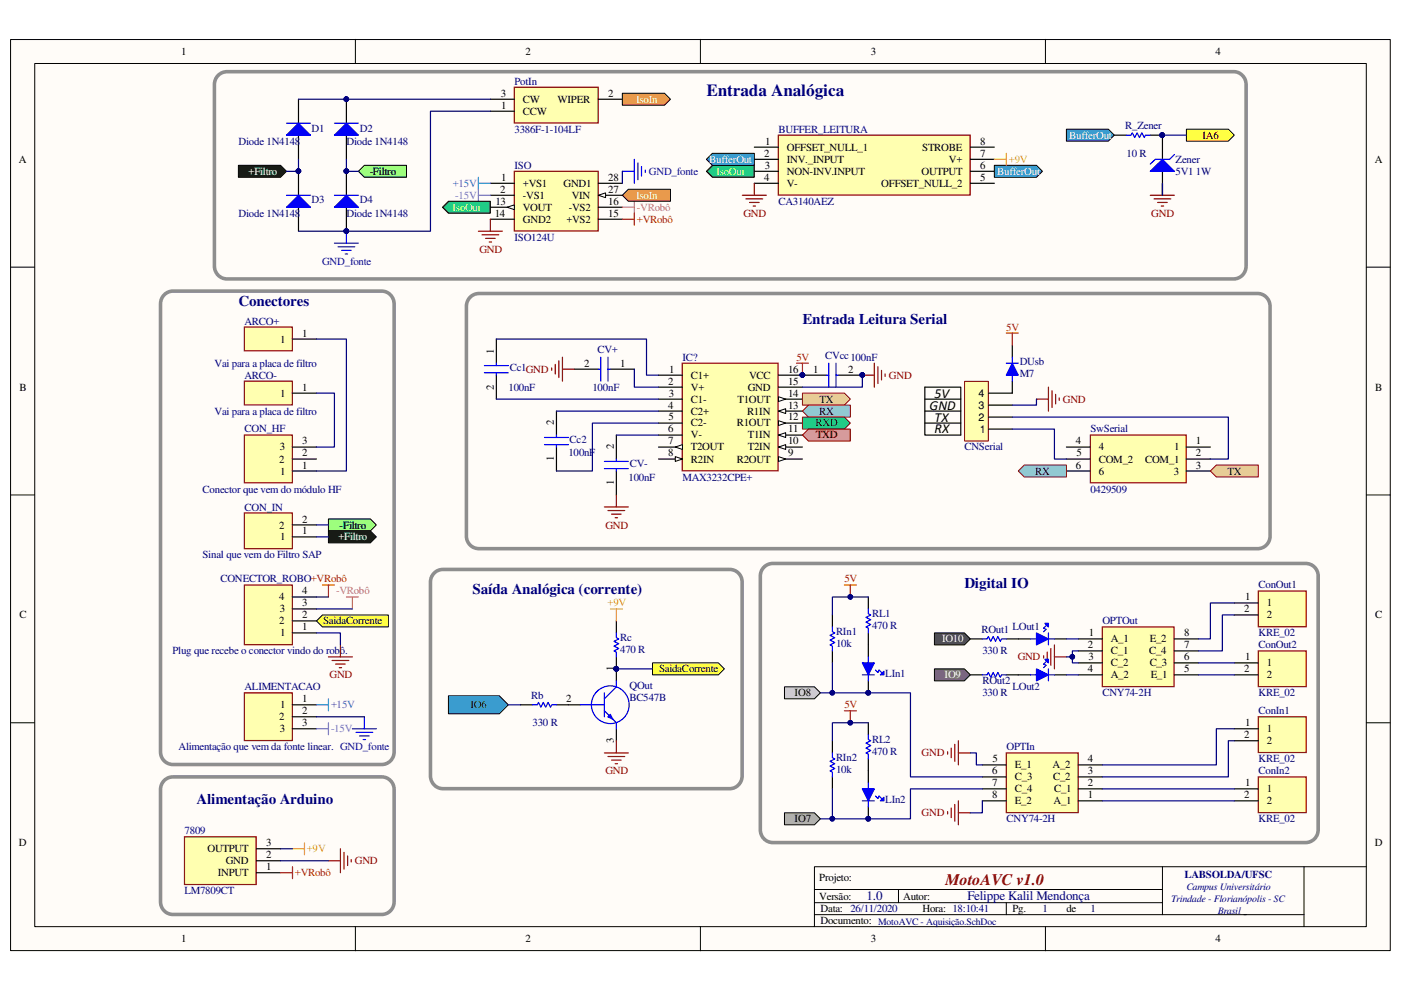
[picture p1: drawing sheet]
<svg xmlns="http://www.w3.org/2000/svg" width="297mm" height="210mm" viewBox="0 0 297 210" stroke-linecap="round" stroke-linejoin="round" font-family="sans-serif">
<path d="M2.3 8.4h292.5v193.1h-292.5z" fill="#fffcf8"/>
<path d="M2.2 8.4h292.6v193.1h-292.6z" fill="none" stroke="#000" stroke-width=".21"/>
<path d="M7.4 13.5h282.3v183h-282.3z" fill="#fffcf8"/>
<g fill="none" stroke="#000" stroke-width=".21">
<path d="M7.4 13.5h282.3v183h-282.3zM75.3 8.3v5.1M148.5 8.3v5.1M221.7 8.3v5.1M2.2 56.6h5.1M289.7 56.6h5.1M2.2 104.9h5.1M289.7 104.9h5.1M2.2 153.2h5.1M289.7 153.2h5.1M75.3 196.5v5.1M148.5 196.5v5.1"/>
<path d="M172.7 188.6h73.8M172.7 193.9h103.8M172.7 191.4h73.8M190.5 188.6v2.8M213.4 191.4v2.5M221.7 196.5v5.1M246.5 183.8v10.1M276.5 183.8v12.7M289.7 183.8h-117v12.7"/>
</g>
<path d="M51.8 124h10.2v12.7h-10.2z" fill-rule="evenodd" fill="#ffffb0"/>
<path d="M51.8 124h10.2v12.7h-10.2z" fill="none" stroke="#800000" stroke-width=".25"/>
<path d="M62 134.2h5.1M62 131.7h5.1M62 129.1h5.1M62 126.6h5.1" fill="none" stroke="#000" stroke-width=".25"/>
<path d="M69.6 139.3h5.1M72.2 136.7v2.6M70.4 140h3.6M71.2 140.8h2M71.9 141.6h.5" fill="none" stroke="#900" stroke-width=".25"/>
<path d="M68.4 124h2.5M69.6 124v2.6" fill="none" stroke="#f00" stroke-width=".25"/>
<path d="M73.4 126.6h2.6M74.7 126.6v2.5" fill="none" stroke="#f39" stroke-width=".25"/>
<path d="M109 36.3h17.8v12.7h-17.8z" fill-rule="evenodd" fill="#ffffb0"/>
<path d="M109 36.3h17.8v12.7h-17.8z" fill="none" stroke="#800000" stroke-width=".25"/>
<path d="M104 38.9h5M104 41.4h5M104 43.9h5" fill="none" stroke="#000" stroke-width=".25"/>
<path d="M107.5 43.9l1.5-.5v1z" fill="#fffcf8"/>
<path d="M107.5 43.9l1.5-.5v1z" fill="none" stroke="#000" stroke-width=".21"/>
<path d="M104 46.5h5M126.9 46.5h5M126.9 43.9h5M126.9 41.4h5" fill="none" stroke="#000" stroke-width=".25"/>
<path d="M126.9 41.4l1.5-.5v1z" fill="#fffcf8"/>
<path d="M126.9 41.4l1.5-.5v1z" fill="none" stroke="#000" stroke-width=".21"/>
<path d="M126.9 38.9h5" fill="none" stroke="#000" stroke-width=".25"/>
<path d="M51.8 146.9h10.2v10.1h-10.2z" fill-rule="evenodd" fill="#ffffb0"/>
<path d="M51.8 146.9h10.2v10.1h-10.2z" fill="none" stroke="#800000" stroke-width=".25"/>
<path d="M63.3 21v5.1M63.3 28.7v5.1M62 149.4h5.1M62 152h5.1M62 154.5h5.1" fill="none" stroke="#000" stroke-width=".25"/>
<path d="M131.9 36.3h2.6M134.5 33.8v5.1M135.3 34.5v3.6M136 35.3v2M136.8 36.1v.5M74.7 154.5h5.1M75.5 155.3h3.5M76.2 156h2.1M77 156.8h.5M77.3 152v2.5" fill="none" stroke="#00c" stroke-width=".25"/>
<path d="M101.4 40.1v2.6M101.4 41.4h2.6M67.1 154.5h2.5M69.6 153.2v2.6" fill="none" stroke="#93f" stroke-width=".25"/>
<path d="M101.4 37.6v2.5M101.4 38.9h2.6M67.1 149.4h2.5M69.6 148.2v2.5" fill="none" stroke="#3365ff" stroke-width=".25"/>
<path d="M101.4 49h5.1M102.2 49.8h3.5M103 50.5h2M103.7 51.3h.5M104 46.5v2.5" fill="none" stroke="#900" stroke-width=".25"/>
<path d="M131.9 43.9h2.6M134.5 42.7v2.5" fill="none" stroke="#f39" stroke-width=".25"/>
<path d="M131.9 46.5h2.6M134.5 45.2v2.6" fill="none" stroke="#f00" stroke-width=".25"/>
<path d="M60.7 28.7l2.6-2.6 2.5 2.6z" fill="#00f"/>
<path d="M60.7 28.7l2.6-2.6 2.5 2.6zM60.7 26.1h5.1" fill="none" stroke="#00f" stroke-width=".25"/>
<path d="M73.4 43.9v5.1" fill="none" stroke="#000" stroke-width=".25"/>
<circle cx="73.4" cy="49" r=".49" fill="#000080"/>
<circle cx="73.4" cy="49" r=".49" fill="none" stroke="#000080" stroke-width=".21"/>
<path d="M73.4 36.3v5.1" fill="none" stroke="#000" stroke-width=".25"/>
<circle cx="73.4" cy="36.3" r=".48" fill="#000080"/>
<circle cx="73.4" cy="36.3" r=".48" fill="none" stroke="#000080" stroke-width=".21"/>
<path d="M70.9 43.9l2.5-2.5 2.6 2.5z" fill="#00f"/>
<path d="M70.9 43.9l2.5-2.5 2.6 2.5zM70.9 41.4h5.1" fill="none" stroke="#00f" stroke-width=".25"/>
<circle cx="73.4" cy="49" r=".49" fill="#000080"/>
<circle cx="73.4" cy="49" r=".49" fill="none" stroke="#000080" stroke-width=".21"/>
<circle cx="73.4" cy="36.3" r=".48" fill="#000080"/>
<circle cx="73.4" cy="36.3" r=".48" fill="none" stroke="#000080" stroke-width=".21"/>
<path d="M63.3 36.3v5.1M63.3 43.9v5.1" fill="none" stroke="#000" stroke-width=".25"/>
<circle cx="63.3" cy="36.3" r=".48" fill="#000080"/>
<circle cx="63.3" cy="36.3" r=".48" fill="none" stroke="#000080" stroke-width=".21"/>
<path d="M60.7 43.9l2.6-2.5 2.5 2.5z" fill="#00f"/>
<path d="M60.7 43.9l2.6-2.5 2.5 2.5zM60.7 41.4h5.1" fill="none" stroke="#00f" stroke-width=".25"/>
<circle cx="63.3" cy="36.3" r=".48" fill="#000080"/>
<circle cx="63.3" cy="36.3" r=".48" fill="none" stroke="#000080" stroke-width=".21"/>
<path d="M73.4 21v5.1M73.4 28.7v5.1" fill="none" stroke="#000" stroke-width=".25"/>
<circle cx="73.4" cy="21" r=".49" fill="#000080"/>
<circle cx="73.4" cy="21" r=".49" fill="none" stroke="#000080" stroke-width=".21"/>
<path d="M70.9 28.7l2.5-2.6 2.6 2.6z" fill="#00f"/>
<path d="M70.9 28.7l2.5-2.6 2.6 2.6zM70.9 26.1h5.1" fill="none" stroke="#00f" stroke-width=".25"/>
<circle cx="73.4" cy="21" r=".49" fill="#000080"/>
<circle cx="73.4" cy="21" r=".49" fill="none" stroke="#000080" stroke-width=".21"/>
<path d="M109 18.5h17.8v7.6h-17.8z" fill-rule="evenodd" fill="#ffffb0"/>
<path d="M109 18.5h17.8v7.6h-17.8z" fill="none" stroke="#800000" stroke-width=".25"/>
<path d="M104 23.6h5M104 21h5M126.9 21h5" fill="none" stroke="#000" stroke-width=".25"/>
<path d="M70.9 51.6h5.1M71.7 52.3h3.5M72.4 53.1h2.1M73.2 53.8h.5M73.4 49v2.6" fill="none" stroke="#00c" stroke-width=".25"/>
<circle cx="73.4" cy="49" r=".49" fill="#000080"/>
<circle cx="73.4" cy="49" r=".49" fill="none" stroke="#000080" stroke-width=".21"/>
<path d="M69.6 110h8.9l1.3 1.3-1.3 1.3h-8.9z" fill-rule="evenodd" fill="#65ff33"/>
<path d="M69.6 110h8.9l1.3 1.3-1.3 1.3h-8.9z" fill="none" stroke="#000" stroke-width=".21"/>
<path d="M69.6 112.6h8.9l1.3 1.2-1.3 1.3h-8.9z" fill-rule="evenodd" fill="#006500"/>
<path d="M69.6 112.6h8.9l1.3 1.2-1.3 1.3h-8.9z" fill="none" stroke="#000" stroke-width=".21"/>
<path d="M76 36.3l1.3-1.2h8.9v2.5h-8.9z" fill-rule="evenodd" fill="#65ff33"/>
<path d="M76 36.3l1.3-1.2h8.9v2.5h-8.9z" fill="none" stroke="#000" stroke-width=".21"/>
<path d="M50.5 35.1h9l1.2 1.2-1.2 1.3h-9z" fill-rule="evenodd" fill="#006500"/>
<path d="M50.5 35.1h9l1.2 1.2-1.2 1.3h-9z" fill="none" stroke="#000" stroke-width=".21"/>
<path d="M131.9 19.8h9l1.3 1.2-1.3 1.3h-9z" fill-rule="evenodd" fill="#f93"/>
<path d="M131.9 19.8h9l1.3 1.2-1.3 1.3h-9z" fill="none" stroke="#000" stroke-width=".21"/>
<path d="M131.9 41.4l1.3-1.3h9v2.6h-9z" fill-rule="evenodd" fill="#f93"/>
<path d="M131.9 41.4l1.3-1.3h9v2.6h-9z" fill="none" stroke="#000" stroke-width=".21"/>
<path d="M93.8 43.9l1.3-1.2h8.9v2.5h-8.9z" fill-rule="evenodd" fill="#0c0"/>
<path d="M93.8 43.9l1.3-1.2h8.9v2.5h-8.9z" fill="none" stroke="#000" stroke-width=".21"/>
<path d="M165 28.7h40.7v12.7h-40.7z" fill-rule="evenodd" fill="#ffffb0"/>
<path d="M159.9 38.9v2.5M165 28.7h40.7v12.7h-40.7zM157.4 41.4h5.1M158.2 42.2h3.5M158.9 42.9h2M159.7 43.7h.5" fill="none" stroke="#800000" stroke-width=".25"/>
<path d="M159.9 31.2h5.2M159.9 33.8h5.2M159.9 36.3h5.2M159.9 38.9h5.2M205.7 31.2h5.1M205.7 33.8h5.1M205.7 36.3h5.1M205.7 38.9h5.1" fill="none" stroke="#000" stroke-width=".25"/>
<path d="M149.8 36.3l1.2-1.2h8.9v2.5h-8.9z" fill-rule="evenodd" fill="#0c0"/>
<path d="M149.8 36.3l1.2-1.2h8.9v2.5h-8.9z" fill="none" stroke="#000" stroke-width=".21"/>
<path d="M210.8 35.1h8.9l1.3 1.2-1.3 1.3h-8.9z" fill-rule="evenodd" fill="#39f"/>
<path d="M210.8 35.1h8.9l1.3 1.2-1.3 1.3h-8.9z" fill="none" stroke="#000" stroke-width=".21"/>
<path d="M39.1 177.4h15.2v10.1h-15.2z" fill-rule="evenodd" fill="#ffffb0"/>
<path d="M39.1 177.4h15.2v10.1h-15.2z" fill="none" stroke="#800000" stroke-width=".25"/>
<path d="M54.4 180h5.1M54.4 185h5.1M54.4 182.5h5.1" fill="none" stroke="#000" stroke-width=".25"/>
<path d="M149.8 33.8l1.2-1.3h8.9v2.6h-8.9z" fill-rule="evenodd" fill="#39f"/>
<path d="M149.8 33.8l1.2-1.3h8.9v2.6h-8.9z" fill="none" stroke="#000" stroke-width=".21"/>
<path d="M243.9 28.7h2.6" fill="none" stroke="#000" stroke-width=".25"/>
<circle cx="246.4" cy="28.6" r=".48" fill="#000080"/>
<circle cx="246.4" cy="28.6" r=".48" fill="none" stroke="#000080" stroke-width=".21"/>
<path d="M236.3 28.7h2.5" fill="none" stroke="#000" stroke-width=".25"/>
<path d="M238.8 28.7h1l.3-.5 .5 1 .5-1 .5 1 .5-1 .5 1 .3-.5h1" fill="none" stroke="#00f" stroke-width=".25"/>
<circle cx="246.4" cy="28.6" r=".48" fill="#000080"/>
<circle cx="246.4" cy="28.6" r=".48" fill="none" stroke="#000080" stroke-width=".21"/>
<path d="M226.1 27.4h8.9l1.3 1.3-1.3 1.2h-8.9z" fill-rule="evenodd" fill="#39f"/>
<path d="M226.1 27.4h8.9l1.3 1.3-1.3 1.2h-8.9z" fill="none" stroke="#000" stroke-width=".21"/>
<path d="M246.5 28.7v5.1M246.5 36.3v5.1" fill="none" stroke="#000" stroke-width=".25"/>
<circle cx="246.4" cy="28.6" r=".48" fill="#000080"/>
<circle cx="246.4" cy="28.6" r=".48" fill="none" stroke="#000080" stroke-width=".21"/>
<path d="M243.9 36.3l2.6-2.5 2.5 2.5z" fill="#00f"/>
<path d="M243.9 36.3l2.6-2.5 2.5 2.5zM249 32.8l-1 1h-3.1l-1 1" fill="none" stroke="#00f" stroke-width=".25"/>
<circle cx="246.4" cy="28.6" r=".48" fill="#000080"/>
<circle cx="246.4" cy="28.6" r=".48" fill="none" stroke="#000080" stroke-width=".21"/>
<path d="M246.5 38.9v2.5M243.9 41.4h5.1M244.7 42.2h3.5M245.4 42.9h2.1M246.2 43.7h.5" fill="none" stroke="#800000" stroke-width=".25"/>
<path d="M251.5 27.4h8.9l1.3 1.3-1.3 1.2h-8.9z" fill-rule="evenodd" fill="#ff0"/>
<path d="M251.5 27.4h8.9l1.3 1.3-1.3 1.2h-8.9z" fill="none" stroke="#000" stroke-width=".21"/>
<path d="M59.5 185h2.5M62 183.8v2.5" fill="none" stroke="#f00" stroke-width=".25"/>
<path d="M72.2 180v5M69.6 182.5h2.6M72.9 180.7v3.6M73.7 181.5v2M74.5 182.2v.6" fill="none" stroke="#900" stroke-width=".25"/>
<path d="M210.8 33.8h2.6M213.4 32.5v2.6M62 180h2.6M64.6 178.7v2.5" fill="none" stroke="#f93" stroke-width=".25"/>
<path d="M120.5 149.4h2.6M130.7 141.8v2.6M130.7 154.5v2.6" fill="none" stroke="#000" stroke-width=".25"/>
<circle cx="130.7" cy="141.8" r=".49" fill="#000080"/>
<circle cx="130.7" cy="141.8" r=".49" fill="none" stroke="#000080" stroke-width=".21"/>
<g fill="none" stroke="#00f" stroke-width=".25">
<path d="M123.1 149.4h5M128.1 146.9v5.1M128.1 150.7l2.6 2.5v1.3M128.9 152l.5-.5 .5 1zM130.7 144.4v1.2l-2.6 2.6"/>
<circle cx="129.4" cy="149.4" r="4"/>
</g>
<circle cx="130.7" cy="141.8" r=".49" fill="#000080"/>
<circle cx="130.7" cy="141.8" r=".49" fill="none" stroke="#000080" stroke-width=".21"/>
<path d="M130.7 131.7v2.5M130.7 139.3v2.5" fill="none" stroke="#000" stroke-width=".25"/>
<circle cx="130.7" cy="141.8" r=".49" fill="#000080"/>
<circle cx="130.7" cy="141.8" r=".49" fill="none" stroke="#000080" stroke-width=".21"/>
<path d="M130.7 134.2v1l.5 .3-1 .5 1 .5-1 .5 1 .5-1 .5 .5 .3v1" fill="none" stroke="#00f" stroke-width=".25"/>
<circle cx="130.7" cy="141.8" r=".49" fill="#000080"/>
<circle cx="130.7" cy="141.8" r=".49" fill="none" stroke="#000080" stroke-width=".21"/>
<path d="M129.4 129.1h2.5M130.7 129.1v2.6" fill="none" stroke="#f93" stroke-width=".25"/>
<path d="M128.1 159.6h5.1M130.7 157.1v2.5M128.9 160.4h3.6M129.7 161.2h2M130.4 161.9h.5" fill="none" stroke="#900" stroke-width=".25"/>
<path d="M138.3 140.5h14l1.3 1.3-1.3 1.3h-14z" fill-rule="evenodd" fill="#ffff65"/>
<path d="M138.3 140.5h14l1.3 1.3-1.3 1.3h-14z" fill="none" stroke="#000" stroke-width=".21"/>
<path d="M67.1 131.7l1.3-1.3h13.9v2.5h-13.9z" fill-rule="evenodd" fill="#ffff65"/>
<path d="M67.1 131.7l1.3-1.3h13.9v2.5h-13.9z" fill="none" stroke="#000" stroke-width=".21"/>
<path d="M95.1 147.5h10.8l1.9 1.9-1.9 1.9h-10.8z" fill-rule="evenodd" fill="#3cf"/>
<path d="M95.1 147.5h10.8l1.9 1.9-1.9 1.9h-10.8z" fill="none" stroke="#000" stroke-width=".21"/>
<path d="M110.4 149.4h2.5M118 149.4h2.5" fill="none" stroke="#000" stroke-width=".25"/>
<path d="M112.9 149.4h1l.3-.5 .5 1 .5-1 .5 1 .5-1 .5 1 .3-.5h1" fill="none" stroke="#00f" stroke-width=".25"/>
<path d="M46.5 15.8l1-.5 .6-.1h213.5a2.68 2.68 0 0 1 2.6 2.7v38.5a2.69 2.69 0 0 1-2.6 2.7h-213.5a2.69 2.69 0 0 1-2.6-2.7v-38.5a2.73 2.73 0 0 1 1-2.1zM35 62.3l1.1-.5 .6-.1h44.2a2.68 2.68 0 0 1 2.7 2.7v95a2.65 2.65 0 0 1-2.7 2.7h-44.2a2.64 2.64 0 0 1-2.7-2.7v-95a2.75 2.75 0 0 1 1-2.1zM92.3 121.3l1-.5 .6-.1h60.8a2.64 2.64 0 0 1 2.6 2.7v41.1a2.69 2.69 0 0 1-2.6 2.7h-60.8a2.68 2.68 0 0 1-2.6-2.7v-41.1a2.67 2.67 0 0 1 1-2.1z" fill="none" stroke="#8e8e8e" stroke-width=".76"/>
<path d="M144.6 77h20.4v22.8h-20.4z" fill-rule="evenodd" fill="#ffffb0"/>
<path d="M144.6 77h20.4v22.8h-20.4z" fill="none" stroke="#800000" stroke-width=".25"/>
<path d="M139.6 79.5h5.1M139.6 82.1h5.1M139.6 84.6h5.1M139.6 87.2h5.1M139.6 89.7h5.1M139.6 92.2h5.1M139.6 94.8h5.1" fill="none" stroke="#000" stroke-width=".25"/>
<path d="M143.2 94.8l1.5-.5v1z" fill="#fffcf8"/>
<path d="M143.2 94.8l1.5-.5v1z" fill="none" stroke="#000" stroke-width=".21"/>
<path d="M139.6 97.3h5.1" fill="none" stroke="#000" stroke-width=".25"/>
<path d="M143.2 96.8l1.5 .5-1.5 .5z" fill="#fffcf8"/>
<path d="M143.2 96.8l1.5 .5-1.5 .5z" fill="none" stroke="#000" stroke-width=".21"/>
<path d="M165.1 79.5h5" fill="none" stroke="#000" stroke-width=".25"/>
<circle cx="170.1" cy="79.5" r=".48" fill="#000080"/>
<circle cx="170.1" cy="79.5" r=".48" fill="none" stroke="#000080" stroke-width=".21"/>
<path d="M165.1 82.1h5M165.1 84.6h5" fill="none" stroke="#000" stroke-width=".25"/>
<path d="M165.1 84.1l1.5 .5-1.5 .5z" fill="#fffcf8"/>
<path d="M165.1 84.1l1.5 .5-1.5 .5z" fill="none" stroke="#000" stroke-width=".21"/>
<path d="M165.1 87.2h5" fill="none" stroke="#000" stroke-width=".25"/>
<path d="M165.1 87.2l1.5-.5v1z" fill="#fffcf8"/>
<path d="M165.1 87.2l1.5-.5v1z" fill="none" stroke="#000" stroke-width=".21"/>
<path d="M165.1 89.7h5" fill="none" stroke="#000" stroke-width=".25"/>
<path d="M165.1 89.2l1.5 .5-1.5 .5z" fill="#fffcf8"/>
<path d="M165.1 89.2l1.5 .5-1.5 .5z" fill="none" stroke="#000" stroke-width=".21"/>
<path d="M165.1 92.2h5" fill="none" stroke="#000" stroke-width=".25"/>
<path d="M165.1 92.2l1.5-.5v1.1z" fill="#fffcf8"/>
<path d="M165.1 92.2l1.5-.5v1.1z" fill="none" stroke="#000" stroke-width=".21"/>
<path d="M165.1 94.8h5" fill="none" stroke="#000" stroke-width=".25"/>
<path d="M165.1 94.8l1.5-.5v1z" fill="#fffcf8"/>
<path d="M165.1 94.8l1.5-.5v1z" fill="none" stroke="#000" stroke-width=".21"/>
<path d="M165.1 97.3h5" fill="none" stroke="#000" stroke-width=".25"/>
<path d="M165.1 96.8l1.5 .5-1.5 .5z" fill="#fffcf8"/>
<path d="M165.1 96.8l1.5 .5-1.5 .5z" fill="none" stroke="#000" stroke-width=".21"/>
<circle cx="170.1" cy="79.5" r=".48" fill="#000080"/>
<circle cx="170.1" cy="79.5" r=".48" fill="none" stroke="#000080" stroke-width=".21"/>
<path d="M168.9 77h2.5M170.1 77v2.5" fill="none" stroke="#f00" stroke-width=".25"/>
<circle cx="170.1" cy="79.5" r=".48" fill="#000080"/>
<circle cx="170.1" cy="79.5" r=".48" fill="none" stroke="#000080" stroke-width=".21"/>
<path d="M170.1 79.5h5.1" fill="none" stroke="#000" stroke-width=".25"/>
<circle cx="170.1" cy="79.5" r=".48" fill="#000080"/>
<circle cx="170.1" cy="79.5" r=".48" fill="none" stroke="#000080" stroke-width=".21"/>
<path d="M177.8 79.5h5" fill="none" stroke="#000" stroke-width=".25"/>
<circle cx="182.8" cy="79.5" r=".48" fill="#000080"/>
<circle cx="182.8" cy="79.5" r=".48" fill="none" stroke="#000080" stroke-width=".21"/>
<path d="M175.2 79.5h.5M175.7 77v5.1M177.2 77v5.1M177.2 79.5h.6" fill="none" stroke="#00f" stroke-width=".25"/>
<circle cx="170.1" cy="79.5" r=".48" fill="#000080"/>
<circle cx="170.1" cy="79.5" r=".48" fill="none" stroke="#000080" stroke-width=".21"/>
<circle cx="182.8" cy="79.5" r=".48" fill="#000080"/>
<circle cx="182.8" cy="79.5" r=".48" fill="none" stroke="#000080" stroke-width=".21"/>
<path d="M182.8 79.5h2.6M185.4 77v5.1M186.1 77.8v3.5M186.9 78.5v2.1M187.7 79.3v.5" fill="none" stroke="#800000" stroke-width=".25"/>
<circle cx="182.8" cy="79.5" r=".48" fill="#000080"/>
<circle cx="182.8" cy="79.5" r=".48" fill="none" stroke="#000080" stroke-width=".21"/>
<path d="M105.2 71.9v5.1M105.2 79.5v5.1M121.8 78.3h5.1M129.4 78.3h5.1M118 87.2v5M118 94.8v5.1M130.7 92.2v5.1M130.7 99.9v5" fill="none" stroke="#000" stroke-width=".25"/>
<g fill="none" stroke="#00f" stroke-width=".25">
<path d="M102.7 77.5h5.1M102.7 79h5.1M105.2 77v.5M105.2 79v.5M126.9 78.3h.5M127.4 75.7v5.1M128.9 75.7v5.1M128.9 78.3h.5M115.4 94.3h5.1M115.4 92.8h5.1M118 92.2v.6M118 94.3v.5"/>
<path d="M128.1 99.4h5.1M128.1 97.8h5.1M130.7 97.3v.5M130.7 99.4v.5"/>
</g>
<path d="M117 78v.5M117.7 77.3v2M118.5 76.5v3.6M119.2 75.7v5.1M119.2 78.3h2.6M128.1 107.5h5.1M128.9 108.2h3.6M129.7 109h2M130.4 109.8h.5M130.7 104.9v2.6" fill="none" stroke="#800000" stroke-width=".25"/>
<path d="M170.1 83.4h8.9l1.3 1.2-1.3 1.3h-8.9z" fill-rule="evenodd" fill="#fc9"/>
<path d="M170.1 83.4h8.9l1.3 1.2-1.3 1.3h-8.9z" fill="none" stroke="#800000" stroke-width=".21"/>
<path d="M170.1 87.2l1.3-1.3h8.9v2.5h-8.9z" fill-rule="evenodd" fill="#9cf"/>
<path d="M170.1 87.2l1.3-1.3h8.9v2.5h-8.9z" fill="none" stroke="#800000" stroke-width=".21"/>
<path d="M170.1 88.4h8.9l1.3 1.3-1.3 1.3h-8.9z" fill-rule="evenodd" fill="#0f9"/>
<path d="M170.1 88.4h8.9l1.3 1.3-1.3 1.3h-8.9z" fill="none" stroke="#800000" stroke-width=".21"/>
<path d="M170.1 92.2l1.3-1.2h8.9v2.5h-8.9z" fill-rule="evenodd" fill="#ff7b80"/>
<path d="M170.1 92.2l1.3-1.2h8.9v2.5h-8.9z" fill="none" stroke="#800000" stroke-width=".21"/>
<path d="M231.2 92.2h20.3v10.2h-20.3z" fill-rule="evenodd" fill="#ffffb0"/>
<path d="M231.2 92.2h20.3v10.2h-20.3z" fill="none" stroke="#800000" stroke-width=".25"/>
<path d="M226.1 94.8h5.1M226.1 97.3h5.1M226.1 99.9h5.1M251.5 94.8h5.1M251.5 97.3h5.1M251.5 99.9h5.1" fill="none" stroke="#000" stroke-width=".25"/>
<path d="M256.6 99.9l1.3-1.3h8.9v2.5h-8.9z" fill-rule="evenodd" fill="#fc9"/>
<path d="M256.6 99.9l1.3-1.3h8.9v2.5h-8.9z" fill="none" stroke="#800000" stroke-width=".21"/>
<path d="M215.9 99.9l1.3-1.3h8.9v2.5h-8.9z" fill-rule="evenodd" fill="#9cf"/>
<path d="M215.9 99.9l1.3-1.3h8.9v2.5h-8.9z" fill="none" stroke="#800000" stroke-width=".21"/>
<path d="M219.7 84.6h2.6M222.3 82.1v5.1M223.1 82.8v3.6M223.8 83.6v2M224.6 84.4v.5" fill="none" stroke="#800000" stroke-width=".25"/>
<path d="M204.6 80.9h4.9v12.6h-4.9z" fill="#ffffb0"/>
<path d="M204.5 80.9h5v12.6h-5z" fill="none" stroke="#800000" stroke-width=".21"/>
<path d="M214.6 73.2v2.5M209.5 91h5.1M209.5 88.4h5.1M209.5 85.9h5.1M214.6 80.8v2.6h-5.1" fill="none" stroke="#000" stroke-width=".25"/>
<path d="M214.6 77l1.3 2.5h-2.5z" fill="#00f"/>
<path d="M213.4 77h2.5M214.6 77l1.3 2.5h-2.5zM214.6 75.7v5.1" fill="none" stroke="#00f" stroke-width=".25"/>
<path d="M196.1 82.1h7.6v10.1h-7.6zM196.1 89.7h7.6M196.1 87.2h7.6M196.1 84.6h7.6" fill="none" stroke="#000" stroke-width=".25"/>
<path d="M213.4 70.6h2.5M214.6 70.6v2.6" fill="none" stroke="#f00" stroke-width=".25"/>
<path d="M99.9 62.8l1-.5 .7-.1h165.1a2.68 2.68 0 0 1 2.6 2.7v48.8a2.65 2.65 0 0 1-2.6 2.6h-165.1a2.66 2.66 0 0 1-2.7-2.6v-48.8a2.73 2.73 0 0 1 1-2.1z" fill="none" stroke="#8e8e8e" stroke-width=".76"/>
<path d="M166.3 145.6h6.4l1.2 1.3-1.2 1.3h-6.4z" fill-rule="evenodd" fill="#d0d0d0"/>
<path d="M166.3 145.6h6.4l1.2 1.3-1.2 1.3h-6.4z" fill="none" stroke="#000" stroke-width=".21"/>
<path d="M233.7 132.9h15.2v12.7h-15.2z" fill-rule="evenodd" fill="#ffffb0"/>
<path d="M233.7 132.9h15.2v12.7h-15.2z" fill="none" stroke="#800000" stroke-width=".25"/>
<path d="M205.7 135.5h2.6M213.4 135.5h5.1M223.6 135.5h2.5M228.6 135.5h5.1M228.6 138h5.1M249 135.5h5.1M249 138h5.1M228.6 140.5h5.1M228.6 143.1h5.1M249 140.5h5.1M249 143.1h5.1" fill="none" stroke="#000" stroke-width=".25"/>
<path d="M208.3 135.5h1l.2-.5 .6 1 .5-1 .5 1 .5-1 .5 1 .2-.5h1.1" fill="none" stroke="#00f" stroke-width=".25"/>
<path d="M219.7 134.2l2.6 1.3-2.6 1.2z" fill="#00f"/>
<path d="M218.5 135.5h5.1M219.7 134.2l2.6 1.3-2.6 1.2zM222 132.4l-.7 .8 .5 .2-.5 .5M222.3 134.2v2.5" fill="none" stroke="#00f" stroke-width=".25"/>
<path d="M221.5 132.2h.8v.7z" fill="#00f"/>
<path d="M221.5 132.2h.8v.7z" fill="none" stroke="#00f" stroke-width=".25"/>
<path d="M198.1 134.2h6.4l1.2 1.3-1.2 1.2h-6.4z" fill-rule="evenodd" fill="#505050"/>
<path d="M198.1 134.2h6.4l1.2 1.3-1.2 1.2h-6.4z" fill="none" stroke="#000" stroke-width=".21"/>
<path d="M221.3 139v.5M222 138.3v2M222.8 137.5v3.6M223.6 136.7v5.1M223.6 139.3h2.5" fill="none" stroke="#900" stroke-width=".25"/>
<path d="M215.9 143.1h2.6M223.6 143.1h2.5" fill="none" stroke="#000" stroke-width=".25"/>
<path d="M219.7 141.8l2.6 1.3-2.6 1.3z" fill="#00f"/>
<path d="M218.5 143.1h5.1M219.7 141.8l2.6 1.3-2.6 1.3zM222 140l-.7 .8 .5 .3-.5 .5M222.3 141.8v2.6" fill="none" stroke="#00f" stroke-width=".25"/>
<path d="M221.5 139.8h.8v.7z" fill="#00f"/>
<path d="M221.5 139.8h.8v.7zM208.3 143.1h1l.2-.5 .6 1 .5-1 .5 1 .5-1 .5 1 .2-.5h1.1" fill="none" stroke="#00f" stroke-width=".25"/>
<path d="M205.7 143.1h2.6M213.4 143.1h2.5" fill="none" stroke="#000" stroke-width=".25"/>
<path d="M198.1 141.8h6.4l1.2 1.3-1.2 1.3h-6.4z" fill-rule="evenodd" fill="#707070"/>
<path d="M198.1 141.8h6.4l1.2 1.3-1.2 1.3h-6.4z" fill="none" stroke="#000" stroke-width=".21"/>
<path d="M213.4 159.6h15.2v12.7h-15.2z" fill-rule="evenodd" fill="#ffffb0"/>
<path d="M213.4 159.6h15.2v12.7h-15.2z" fill="none" stroke="#800000" stroke-width=".25"/>
<path d="M176.5 130.4v2.5M176.5 138v2.5M208.3 169.8h5.1M208.3 167.3h5.1M208.3 164.7h5.1M208.3 162.2h5.1M228.6 169.8h5.1M228.6 167.3h5.1M228.6 164.7h5.1M228.6 162.2h5.1" fill="none" stroke="#000" stroke-width=".25"/>
<path d="M200.9 159.4v.5M201.7 158.6v2.1M202.4 157.8v3.6M203.2 157.1v5.1M203.2 159.6h2.5M200.9 172.1v.5M201.7 171.3v2.1M202.4 170.6v3.5M203.2 169.8v5.1M203.2 172.3h2.5" fill="none" stroke="#900" stroke-width=".25"/>
<path d="M176.5 132.9v1l.5 .3-1 .5 1 .5-1 .5 1 .5-1 .5 .5 .3v1" fill="none" stroke="#00f" stroke-width=".25"/>
<path d="M179 124h2.6M180.3 124v2.6" fill="none" stroke="#f00" stroke-width=".25"/>
<circle cx="180.3" cy="126.6" r=".48" fill="#000080"/>
<circle cx="180.3" cy="126.6" r=".48" fill="none" stroke="#000080" stroke-width=".21"/>
<path d="M184.1 136.7v2.6M184.1 144.4v2.5" fill="none" stroke="#000" stroke-width=".25"/>
<circle cx="184.1" cy="146.9" r=".49" fill="#000080"/>
<circle cx="184.1" cy="146.9" r=".49" fill="none" stroke="#000080" stroke-width=".21"/>
<path d="M182.8 140.5h2.6l-1.3 2.6z" fill="#00f"/>
<path d="M184.1 139.3v5.1M182.8 140.5h2.6l-1.3 2.6zM182.8 143.1h2.6M185.6 142.1l.5 .5 .3-.5 .8 .7" fill="none" stroke="#00f" stroke-width=".25"/>
<path d="M186.6 143.1l.8-.8v.8z" fill="#00f"/>
<path d="M187.4 142.3v.8h-.8z" fill="none" stroke="#00f" stroke-width=".25"/>
<circle cx="184.1" cy="146.9" r=".49" fill="#000080"/>
<circle cx="184.1" cy="146.9" r=".49" fill="none" stroke="#000080" stroke-width=".21"/>
<path d="M184.1 126.6v2.5M184.1 134.2v2.5M176.5 157.1v2.5M176.5 164.7v2.6" fill="none" stroke="#000" stroke-width=".25"/>
<path d="M184.1 129.1v1l.5 .3-1 .5 1 .5-1 .5 1 .5-1 .5 .5 .3v1M176.5 159.6v1.1l.5 .2-1 .5 1 .5-1 .5 1 .5-1 .5 .5 .3v1" fill="none" stroke="#00f" stroke-width=".25"/>
<path d="M179 150.7h2.6M180.3 150.7v2.5" fill="none" stroke="#f00" stroke-width=".25"/>
<circle cx="180.3" cy="153.2" r=".49" fill="#000080"/>
<circle cx="180.3" cy="153.2" r=".49" fill="none" stroke="#000080" stroke-width=".21"/>
<path d="M184.1 163.4v2.6M184.1 171.1v2.5" fill="none" stroke="#000" stroke-width=".25"/>
<circle cx="184.1" cy="173.6" r=".49" fill="#000080"/>
<circle cx="184.1" cy="173.6" r=".49" fill="none" stroke="#000080" stroke-width=".21"/>
<path d="M182.8 167.3h2.6l-1.3 2.5z" fill="#00f"/>
<path d="M182.8 167.3h2.6l-1.3 2.5zM182.8 169.8h2.6M184.1 166v5.1M185.6 168.8l.5 .5 .3-.5 .8 .7" fill="none" stroke="#00f" stroke-width=".25"/>
<path d="M186.6 169.8l.8-.8v.8z" fill="#00f"/>
<path d="M186.6 169.8l.8-.8v.8z" fill="none" stroke="#00f" stroke-width=".25"/>
<circle cx="184.1" cy="173.6" r=".49" fill="#000080"/>
<circle cx="184.1" cy="173.6" r=".49" fill="none" stroke="#000080" stroke-width=".21"/>
<path d="M184.1 153.2v2.6M184.1 160.9v2.5" fill="none" stroke="#000" stroke-width=".25"/>
<path d="M184.1 155.8v1l.5 .3-1 .5 1 .5-1 .5 1 .5-1 .5 .5 .3v1" fill="none" stroke="#00f" stroke-width=".25"/>
<path d="M166.3 172.3h6.4l1.2 1.3-1.2 1.3h-6.4z" fill-rule="evenodd" fill="#b0b0b0"/>
<path d="M166.3 172.3h6.4l1.2 1.3-1.2 1.3h-6.4z" fill="none" stroke="#000" stroke-width=".21"/>
<path d="M162.2 120l1.1-.5h.6h112.9a2.66 2.66 0 0 1 2.7 2.6v53.8a2.7 2.7 0 0 1-2.7 2.7h-112.9a2.69 2.69 0 0 1-2.7-2.7v-53.8a2.66 2.66 0 0 1 1-2.1z" fill="none" stroke="#8e8e8e" stroke-width=".76"/>
<path d="M266.8 125.3h10.1v7.6h-10.1z" fill-rule="evenodd" fill="#ffffb0"/>
<path d="M266.8 125.3h10.1v7.6h-10.1z" fill="none" stroke="#800000" stroke-width=".25"/>
<path d="M261.7 127.8h5.1M261.7 130.4h5.1" fill="none" stroke="#000" stroke-width=".25"/>
<path d="M266.8 138h10.1v7.6h-10.1z" fill-rule="evenodd" fill="#ffffb0"/>
<path d="M266.8 138h10.1v7.6h-10.1z" fill="none" stroke="#800000" stroke-width=".25"/>
<path d="M261.7 140.5h5.1M261.7 143.1h5.1" fill="none" stroke="#000" stroke-width=".25"/>
<path d="M266.8 152h10.1v7.6h-10.1z" fill-rule="evenodd" fill="#ffffb0"/>
<path d="M266.8 152h10.1v7.6h-10.1z" fill="none" stroke="#800000" stroke-width=".25"/>
<path d="M261.7 154.5h5.1M261.7 157.1h5.1" fill="none" stroke="#000" stroke-width=".25"/>
<path d="M266.8 164.7h10.1v7.6h-10.1z" fill-rule="evenodd" fill="#ffffb0"/>
<path d="M266.8 164.7h10.1v7.6h-10.1z" fill="none" stroke="#800000" stroke-width=".25"/>
<path d="M261.7 167.3h5.1M261.7 169.8h5.1" fill="none" stroke="#000" stroke-width=".25"/>
<path d="M51.8 108.8h10.2v7.5h-10.2z" fill-rule="evenodd" fill="#ffffb0"/>
<path d="M51.8 108.8h10.2v7.5h-10.2z" fill="none" stroke="#800000" stroke-width=".25"/>
<path d="M62 113.8h5.1M62 111.3h5.1" fill="none" stroke="#000" stroke-width=".25"/>
<path d="M51.8 69.3h10.2v5.1h-10.2z" fill-rule="evenodd" fill="#ffffb0"/>
<path d="M51.8 69.3h10.2v5.1h-10.2z" fill="none" stroke="#800000" stroke-width=".25"/>
<path d="M62 71.9h5.1" fill="none" stroke="#000" stroke-width=".25"/>
<path d="M51.8 80.8h10.2v5.1h-10.2z" fill-rule="evenodd" fill="#ffffb0"/>
<path d="M51.8 80.8h10.2v5.1h-10.2z" fill="none" stroke="#800000" stroke-width=".25"/>
<path d="M62 83.4h5.1" fill="none" stroke="#000" stroke-width=".25"/>
<path d="M51.8 92.2h10.2v10.2h-10.2z" fill-rule="evenodd" fill="#ffffb0"/>
<path d="M51.8 92.2h10.2v10.2h-10.2z" fill="none" stroke="#800000" stroke-width=".25"/>
<path d="M62 99.9h5.1M62 97.3h5.1M62 94.8h5.1" fill="none" stroke="#000" stroke-width=".25"/>
<path d="M35 165.3l1.1-.5 .6-.1h44.2a2.64 2.64 0 0 1 2.7 2.7v23.8a2.66 2.66 0 0 1-2.7 2.7h-44.2a2.65 2.65 0 0 1-2.7-2.7v-23.8a2.67 2.67 0 0 1 1-2.1z" fill="none" stroke="#8e8e8e" stroke-width=".76"/>
<path d="M60.7 36.3h2.6M131.9 36.3v2.6M67.1 113.8h2.5M67.1 111.3h2.5M67.1 134.2h5.1v2.5M67.1 126.6h2.5M67.1 129.1h7.6M67.1 152h10.2" fill="none" stroke="#000080" stroke-width=".25"/>
<circle cx="63.3" cy="36.3" r=".48" fill="#000080"/>
<circle cx="63.3" cy="36.3" r=".48" fill="none" stroke="#000080" stroke-width=".21"/>
<path d="M63.3 33.8v2.5" fill="none" stroke="#000080" stroke-width=".25"/>
<circle cx="63.3" cy="36.3" r=".48" fill="#000080"/>
<circle cx="63.3" cy="36.3" r=".48" fill="none" stroke="#000080" stroke-width=".21"/>
<path d="M73.4 36.3h2.6" fill="none" stroke="#000080" stroke-width=".25"/>
<circle cx="73.4" cy="36.3" r=".48" fill="#000080"/>
<circle cx="73.4" cy="36.3" r=".48" fill="none" stroke="#000080" stroke-width=".21"/>
<path d="M73.4 33.8v2.5" fill="none" stroke="#000080" stroke-width=".25"/>
<circle cx="73.4" cy="36.3" r=".48" fill="#000080"/>
<circle cx="73.4" cy="36.3" r=".48" fill="none" stroke="#000080" stroke-width=".21"/>
<path d="M63.3 21h40.7" fill="none" stroke="#000080" stroke-width=".25"/>
<circle cx="73.4" cy="21" r=".49" fill="#000080"/>
<circle cx="73.4" cy="21" r=".49" fill="none" stroke="#000080" stroke-width=".21"/>
<path d="M104 23.6h-12.7v25.4h-28" fill="none" stroke="#000080" stroke-width=".25"/>
<circle cx="73.4" cy="49" r=".49" fill="#000080"/>
<circle cx="73.4" cy="49" r=".49" fill="none" stroke="#000080" stroke-width=".21"/>
<path d="M246.5 28.7h5M59.5 182.5h10.1" fill="none" stroke="#000080" stroke-width=".25"/>
<circle cx="246.4" cy="28.6" r=".48" fill="#000080"/>
<circle cx="246.4" cy="28.6" r=".48" fill="none" stroke="#000080" stroke-width=".21"/>
<path d="M246.5 38.9v2.5M130.7 141.8h7.6M59.5 180h2.5" fill="none" stroke="#000080" stroke-width=".25"/>
<circle cx="130.7" cy="141.8" r=".49" fill="#000080"/>
<circle cx="130.7" cy="141.8" r=".49" fill="none" stroke="#000080" stroke-width=".21"/>
<path d="M105.2 71.9h31.9v7.6h2.5M134.5 78.3v3.8h5.1M182.8 79.5v2.6h-12.7M105.2 84.6h34.4M118 87.2h21.6M130.7 92.2h8.9M139.6 89.7h-14v10.2h-7.6M107.8 149.4h2.6" fill="none" stroke="#000080" stroke-width=".25"/>
<circle cx="182.8" cy="79.5" r=".48" fill="#000080"/>
<circle cx="182.8" cy="79.5" r=".48" fill="none" stroke="#000080" stroke-width=".21"/>
<path d="M214.6 88.4h45.8v8.9h-3.8M214.6 91h9v6.3h2.5M219.7 84.6v1.3h-5.1M226.1 135.5h2.5M228.6 138h-1.2v1.3h-1.3" fill="none" stroke="#000080" stroke-width=".25"/>
<circle cx="227.3" cy="139.3" r=".49" fill="#000080"/>
<circle cx="227.3" cy="139.3" r=".49" fill="none" stroke="#000080" stroke-width=".21"/>
<path d="M227.4 139.3v1.2h1.2" fill="none" stroke="#000080" stroke-width=".25"/>
<circle cx="227.3" cy="139.3" r=".49" fill="#000080"/>
<circle cx="227.3" cy="139.3" r=".49" fill="none" stroke="#000080" stroke-width=".21"/>
<path d="M176.5 140.5v6.4M205.7 159.6h1.3v2.6h1.3M226.1 143.1h2.5M208.3 169.8v2.5h-2.6" fill="none" stroke="#000080" stroke-width=".25"/>
<circle cx="176.5" cy="146.9" r=".49" fill="#000080"/>
<circle cx="176.5" cy="146.9" r=".49" fill="none" stroke="#000080" stroke-width=".21"/>
<path d="M184.1 126.6h-7.6v3.8" fill="none" stroke="#000080" stroke-width=".25"/>
<circle cx="180.3" cy="126.6" r=".48" fill="#000080"/>
<circle cx="180.3" cy="126.6" r=".48" fill="none" stroke="#000080" stroke-width=".21"/>
<path d="M176.5 167.3v6.3" fill="none" stroke="#000080" stroke-width=".25"/>
<circle cx="176.5" cy="173.6" r=".49" fill="#000080"/>
<circle cx="176.5" cy="173.6" r=".49" fill="none" stroke="#000080" stroke-width=".21"/>
<path d="M184.1 153.2h-7.6v3.9" fill="none" stroke="#000080" stroke-width=".25"/>
<circle cx="180.3" cy="153.2" r=".49" fill="#000080"/>
<circle cx="180.3" cy="153.2" r=".49" fill="none" stroke="#000080" stroke-width=".21"/>
<path d="M208.3 167.3h-15.3v6.3h-19.1" fill="none" stroke="#000080" stroke-width=".25"/>
<circle cx="184.1" cy="173.6" r=".49" fill="#000080"/>
<circle cx="184.1" cy="173.6" r=".49" fill="none" stroke="#000080" stroke-width=".21"/>
<circle cx="176.5" cy="173.6" r=".49" fill="#000080"/>
<circle cx="176.5" cy="173.6" r=".49" fill="none" stroke="#000080" stroke-width=".21"/>
<path d="M173.9 146.9h19.1v17.8h15.3" fill="none" stroke="#000080" stroke-width=".25"/>
<circle cx="184.1" cy="146.9" r=".49" fill="#000080"/>
<circle cx="184.1" cy="146.9" r=".49" fill="none" stroke="#000080" stroke-width=".21"/>
<circle cx="176.5" cy="146.9" r=".49" fill="#000080"/>
<circle cx="176.5" cy="146.9" r=".49" fill="none" stroke="#000080" stroke-width=".21"/>
<path d="M67.1 71.9h6.3v28h-6.3M67.1 83.4h3.8v11.4h-3.8M261.7 127.8h-5.1v7.7h-2.5M261.7 130.4h-2.5v7.6h-5.1M254.1 140.5h7.6M254.1 143.1h7.6M261.7 157.1h-1.3v7.6h-26.7M261.7 154.5h-3.8v7.7h-24.2M233.7 169.8h28M233.7 167.3h28" fill="none" stroke="#000080" stroke-width=".25"/>
<text font-size="3.7" fill="#000080" x="149.8" y="20.3">Entrada Analógica</text>
<text font-size="3.4" fill="#800000" x="200.3" y="187.7">MotoAVC v1.0</text>
<g font-size="3.2" fill="#000080">
<text x="50.6" y="64.9">Conectores</text>
<text x="170.1" y="68.7">Entrada Leitura Serial</text>
<text x="100.2" y="125.9">Saída Analógica (corrente)</text>
<text x="204.5" y="124.6">Digital IO</text>
<text x="41.7" y="170.4">Alimentação Arduino</text>
</g>
<g font-size="2.9">
<text x="197.1" y="86.9">GND</text>
<text x="198.1" y="84.4">5V</text>
<text x="198.1" y="89.5">TX</text>
<text x="198.1" y="91.7">RX</text>
</g>
<g font-size="2.8" fill="#000080">
<text x="183.7" y="190.8">1.0</text>
<text x="205.1" y="190.8">Felippe Kalil Mendonça</text>
</g>
<g font-size="2.3">
<text x="38.4" y="11.6">1</text>
<text x="111.4" y="11.6">2</text>
<text x="184.7" y="11.6">3</text>
<text x="257.7" y="11.6">4</text>
<text x="106.2" y="20.5">3</text>
<text x="106.3" y="23.1">1</text>
<text x="110.9" y="21.8">CW</text>
<text x="118.2" y="21.8">WIPER</text>
<text x="128.9" y="20.5">2</text>
<text x="110.9" y="24.3">CCW</text>
<text x="255" y="29.4">IA6</text>
<text x="4" y="34.5">A</text>
<text x="162" y="33.2">2</text>
<text x="162.1" y="35.8">3</text>
<text x="162.2" y="30.7">1</text>
<text x="166.8" y="32">OFFSET_NULL_1</text>
<text x="166.8" y="34.5">INV._INPUT</text>
<text x="195.5" y="32">STROBE</text>
<text x="201.2" y="34.5">V+</text>
<text x="207.8" y="30.7">8</text>
<text x="207.8" y="33.2">7</text>
<text x="207.8" y="35.8">6</text>
<text x="291.5" y="34.5">A</text>
<text x="78.4" y="37">-Filtro</text>
<text x="106" y="40.9">2</text>
<text x="106.3" y="38.3">1</text>
<text x="110.9" y="39.6">+VS1</text>
<text x="119.5" y="39.6">GND1</text>
<text x="128.9" y="40.9">27</text>
<text x="128.9" y="38.3">28</text>
<text x="162" y="38.3">4</text>
<text x="166.8" y="37">NON-INV.INPUT</text>
<text x="166.8" y="39.6">V-</text>
<text x="186.9" y="39.6">OFFSET_NULL_2</text>
<text x="195.4" y="37">OUTPUT</text>
<text x="207.8" y="38.3">5</text>
<text x="104.9" y="45.9">14</text>
<text x="105" y="43.4">13</text>
<text x="110.9" y="42.1">-VS1</text>
<text x="110.9" y="44.7">VOUT</text>
<text x="110.9" y="47.2">GND2</text>
<text x="120.1" y="47.2">+VS2</text>
<text x="120.6" y="44.7">-VS2</text>
<text x="121.2" y="42.1">VIN</text>
<text x="128.9" y="43.4">16</text>
<text x="128.9" y="45.9">15</text>
<text x="64" y="71.4">1</text>
<text x="59.4" y="72.6">1</text>
<text x="104.7" y="75" transform="rotate(-90 104.7 75)">1</text>
<text x="123.9" y="77.7">2</text>
<text x="131.5" y="77.7">1</text>
<text x="4.1" y="82.8">B</text>
<text x="64" y="82.8">1</text>
<text x="104.7" y="82.6" transform="rotate(-90 104.7 82.6)">2</text>
<text x="141.6" y="81.5">2</text>
<text x="141.9" y="79">1</text>
<text x="146.5" y="80.3">C1+</text>
<text x="146.5" y="82.8">V+</text>
<text x="158.5" y="82.8">GND</text>
<text x="158.8" y="80.3">VCC</text>
<text x="167.1" y="79">16</text>
<text x="167.1" y="81.5">15</text>
<text x="172.4" y="79">1</text>
<text x="179.8" y="79">2</text>
<text x="291.6" y="82.8">B</text>
<text x="59.4" y="84.1">1</text>
<text x="141.6" y="86.6">4</text>
<text x="141.7" y="89.2">5</text>
<text x="141.8" y="84.1">3</text>
<text x="146.5" y="85.3">C1-</text>
<text x="146.5" y="87.9">C2+</text>
<text x="156.4" y="85.3">T1OUT</text>
<text x="158.4" y="87.9">R1IN</text>
<text x="167.1" y="84.1">14</text>
<text x="167.1" y="86.6">13</text>
<text x="167.1" y="89.2">12</text>
<text x="173.7" y="87.9">RX</text>
<text x="173.8" y="85.3">TX</text>
<text x="207.4" y="86.7">3</text>
<text x="207.4" y="84.1">4</text>
<text x="207.5" y="89.2">2</text>
<text x="59.3" y="95.5">3</text>
<text x="64" y="94.2">3</text>
<text x="117.4" y="90.2" transform="rotate(-90 117.4 90.2)">2</text>
<text x="130.2" y="95.3" transform="rotate(-90 130.2 95.3)">2</text>
<text x="141.6" y="91.7">6</text>
<text x="141.7" y="94.2">7</text>
<text x="146.5" y="90.4">C2-</text>
<text x="146.5" y="93">V-</text>
<text x="146.5" y="95.5">T2OUT</text>
<text x="156.2" y="90.4">R1OUT</text>
<text x="158.6" y="93">T1IN</text>
<text x="158.6" y="95.5">T2IN</text>
<text x="167.1" y="91.7">11</text>
<text x="167.1" y="94.2">10</text>
<text x="172.9" y="90.4">RXD</text>
<text x="173" y="93">TXD</text>
<text x="207.7" y="91.7">1</text>
<text x="228.1" y="94.2">4</text>
<text x="233" y="95.5">4</text>
<text x="249" y="95.5">1</text>
<text x="253.6" y="94.2">1</text>
<text x="59.2" y="98.1">2</text>
<text x="59.4" y="100.6">1</text>
<text x="64" y="96.8">2</text>
<text x="64" y="99.4">1</text>
<text x="117.4" y="97.8" transform="rotate(-90 117.4 97.8)">1</text>
<text x="141.7" y="96.8">8</text>
<text x="146.5" y="98.1">R2IN</text>
<text x="156.2" y="98.1">R2OUT</text>
<text x="167.1" y="96.8">9</text>
<text x="219.5" y="100.6">RX</text>
<text x="228.1" y="99.4">6</text>
<text x="228.2" y="96.8">5</text>
<text x="233" y="98.1">COM_2</text>
<text x="233" y="100.6">6</text>
<text x="242.8" y="98.1">COM_1</text>
<text x="248.9" y="100.6">3</text>
<text x="253.6" y="99.4">3</text>
<text x="253.6" y="96.8">2</text>
<text x="260.3" y="100.6">TX</text>
<text x="130.2" y="102.9" transform="rotate(-90 130.2 102.9)">1</text>
<text x="59.2" y="112.1">2</text>
<text x="64" y="110.8">2</text>
<text x="64" y="113.3">1</text>
<text x="72" y="112.1">-Filtro</text>
<text x="59.4" y="114.6">1</text>
<text x="4.1" y="131.1">C</text>
<text x="59.2" y="127.3">4</text>
<text x="59.3" y="129.8">3</text>
<text x="64" y="131.1">2</text>
<text x="64" y="126">4</text>
<text x="64" y="128.6">3</text>
<text x="263.8" y="129.8">2</text>
<text x="264" y="127.3">1</text>
<text x="268.6" y="128.6">1</text>
<text x="268.6" y="131.1">2</text>
<text x="291.6" y="131.1">C</text>
<text x="59.2" y="132.4">2</text>
<text x="59.4" y="134.9">1</text>
<text x="64" y="133.6">1</text>
<text x="68.5" y="132.4">SaidaCorrente</text>
<text x="230.7" y="137.5">2</text>
<text x="230.9" y="134.9">1</text>
<text x="235.5" y="136.2">A_1</text>
<text x="243.8" y="136.2">E_2</text>
<text x="251" y="134.9">8</text>
<text x="251" y="137.5">7</text>
<text x="130.2" y="142.4" transform="rotate(-90 130.2 142.4)">1</text>
<text x="139.7" y="142.6">SaidaCorrente</text>
<text x="230.7" y="142.6">4</text>
<text x="230.8" y="140">3</text>
<text x="235.5" y="138.7">C_1</text>
<text x="235.5" y="141.3">C_2</text>
<text x="235.5" y="143.8">A_2</text>
<text x="243.6" y="138.7">C_4</text>
<text x="243.8" y="141.3">C_3</text>
<text x="244" y="143.8">E_1</text>
<text x="251" y="140">6</text>
<text x="251" y="142.6">5</text>
<text x="263.8" y="142.6">2</text>
<text x="264" y="140">1</text>
<text x="268.6" y="141.3">1</text>
<text x="268.6" y="143.8">2</text>
<text x="64" y="148.9">1</text>
<text x="120" y="148.9">2</text>
<text x="168.5" y="147.7">IO8</text>
<text x="59.2" y="152.7">2</text>
<text x="59.3" y="155.3">3</text>
<text x="59.4" y="150.2">1</text>
<text x="64" y="151.5">2</text>
<text x="64" y="154">3</text>
<text x="99.8" y="150.2">IO6</text>
<text x="264" y="154">1</text>
<text x="268.6" y="155.3">1</text>
<text x="130.2" y="157.5" transform="rotate(-90 130.2 157.5)">3</text>
<text x="210.4" y="161.6">5</text>
<text x="230.7" y="161.6">4</text>
<text x="263.8" y="156.5">2</text>
<text x="268.6" y="157.8">2</text>
<text x="210.4" y="164.2">6</text>
<text x="210.4" y="166.7">7</text>
<text x="215.2" y="168">C_4</text>
<text x="215.2" y="165.4">C_3</text>
<text x="215.2" y="162.9">E_1</text>
<text x="223.2" y="162.9">A_2</text>
<text x="223.3" y="165.4">C_2</text>
<text x="223.5" y="168">C_1</text>
<text x="230.7" y="166.7">2</text>
<text x="230.7" y="164.2">3</text>
<text x="264" y="166.7">1</text>
<text x="268.6" y="168">1</text>
<text x="210.4" y="169.2">8</text>
<text x="215.2" y="170.5">E_2</text>
<text x="223.4" y="170.5">A_1</text>
<text x="230.7" y="169.2">1</text>
<text x="263.8" y="169.2">2</text>
<text x="268.6" y="170.5">2</text>
<text x="4" y="179.4">D</text>
<text x="56.4" y="179.4">3</text>
<text x="168.5" y="174.3">IO7</text>
<text x="291.5" y="179.4">D</text>
<text x="44" y="180.7">OUTPUT</text>
<text x="46.2" y="185.8">INPUT</text>
<text x="47.9" y="183.3">GND</text>
<text x="56.4" y="184.5">1</text>
<text x="56.4" y="182">2</text>
<text x="173.7" y="190.9">Versão:</text>
<text x="173.7" y="186.8">Projeto:</text>
<text x="191.5" y="190.9">Autor:</text>
<text x="173.9" y="193.4">Data: 26/11/2020</text>
<text x="173.9" y="196">Documento: MotoAVC - Aquisição.SchDoc</text>
<text x="195.6" y="193.4">Hora: 18:10:41</text>
<text x="214.7" y="193.4">Pg.</text>
<text x="226.1" y="193.4">de</text>
<text x="38.4" y="199.8">1</text>
<text x="111.4" y="199.8">2</text>
<text x="184.7" y="199.8">3</text>
<text x="257.7" y="199.8">4</text>
</g>
<g font-size="2.3" fill="#000080">
<text x="109.1" y="18">PotIn</text>
<text x="66.1" y="27.9">D1</text>
<text x="76.3" y="27.9">D2</text>
<text x="109.1" y="28.2">3386F-1-104LF</text>
<text x="165.1" y="28.2">BUFFER_LEITURA</text>
<text x="238.6" y="27.4">R_Zener</text>
<text x="50.6" y="30.7">Diode 1N4148</text>
<text x="73.5" y="30.7">Diode 1N4148</text>
<text x="109.1" y="35.8">ISO</text>
<text x="238.8" y="33.2">10 R</text>
<text x="249.3" y="34.5">Zener</text>
<text x="249.3" y="37">5V1 1W</text>
<text x="50.6" y="45.9">Diode 1N4148</text>
<text x="66.1" y="43.1">D3</text>
<text x="73.5" y="45.9">Diode 1N4148</text>
<text x="76.3" y="43.1">D4</text>
<text x="165.1" y="43.4">CA3140AEZ</text>
<text x="109.1" y="51">ISO124U</text>
<text x="51.9" y="68.8">ARCO+</text>
<text x="45.5" y="77.7">Vai para a placa de filtro</text>
<text x="126.7" y="74.9">CV+</text>
<text x="144.7" y="76.5">IC?</text>
<text x="175" y="76.2">CVcc100nF</text>
<text x="216.2" y="77.5">DUsb</text>
<text x="51.9" y="80.3">ARCO-</text>
<text x="107.8" y="82.8">100nF</text>
<text x="108.1" y="78.7">Cc1GND</text>
<text x="125.6" y="82.8">100nF</text>
<text x="216.2" y="80">M7</text>
<text x="45.5" y="87.9">Vai para a placa de filtro</text>
<text x="51.9" y="91.7">CON_HF</text>
<text x="120.8" y="94">Cc2</text>
<text x="204.5" y="95.5">CNSerial</text>
<text x="231.2" y="91.7">SwSerial</text>
<text x="120.5" y="96.8">100nF</text>
<text x="133.3" y="101.9">100nF</text>
<text x="133.5" y="99.1">CV-</text>
<text x="144.7" y="101.9">MAX3232CPE+</text>
<text x="43" y="104.4">Conector que vem do módulo HF</text>
<text x="231.2" y="104.4">0429509</text>
<text x="51.9" y="108.2">CON_IN</text>
<text x="43" y="118.4">Sinal que vem do Filtro SAP</text>
<text x="46.8" y="123.5">CONECTOR_ROBO+VRobô</text>
<text x="266.8" y="124.8">ConOut1</text>
<text x="184.9" y="130.9">RL1</text>
<text x="131.5" y="135.9">Rc</text>
<text x="177.3" y="137.2">10k</text>
<text x="177.3" y="134.7">RIn1</text>
<text x="184.9" y="133.4">470 R</text>
<text x="208.1" y="134.2">ROut1 LOut1</text>
<text x="233.8" y="132.4">OPTOut</text>
<text x="266.8" y="134.9">KRE_02</text>
<text x="266.8" y="137.5">ConOut2</text>
<text x="36.6" y="138.7">Plug que recebe o conector vindo do robô.</text>
<text x="131.5" y="138.5">470 R</text>
<text x="187.7" y="143.6">LIn1</text>
<text x="208.3" y="138.7">330 R</text>
<text x="51.9" y="146.4">ALIMENTACAO</text>
<text x="112.6" y="148.2">Rb</text>
<text x="133.5" y="146.1">QOut</text>
<text x="133.5" y="148.7">BC547B</text>
<text x="208.3" y="147.7">330 R</text>
<text x="208.3" y="145.1">ROut2</text>
<text x="214.7" y="146.4">LOut2</text>
<text x="233.8" y="147.7">CNY74-2H</text>
<text x="266.8" y="147.7">KRE_02</text>
<text x="112.9" y="154">330 R</text>
<text x="266.8" y="151.5">ConIn1</text>
<text x="37.8" y="159.1">Alimentação que vem da fonte linear. GND_fonte</text>
<text x="177.3" y="161.4">RIn2</text>
<text x="184.9" y="160.1">470 R</text>
<text x="184.9" y="157.6">RL2</text>
<text x="213.4" y="159.1">OPTIn</text>
<text x="266.8" y="161.6">KRE_02</text>
<text x="177.3" y="163.9">10k</text>
<text x="266.8" y="164.2">ConIn2</text>
<text x="187.7" y="170.3">LIn2</text>
<text x="39.1" y="176.9">7809</text>
<text x="213.4" y="174.3">CNY74-2H</text>
<text x="266.8" y="174.3">KRE_02</text>
<text x="39.1" y="189.6">LM7809CT</text>
<text x="251.1" y="186.1">LABSOLDA/UFSC</text>
<text x="221" y="193.4">1</text>
<text x="231.2" y="193.4">1</text>
</g>
<g font-size="2.3" fill="#fff">
<text x="134.9" y="21.8">IsoIn</text>
<text x="226.7" y="29.4">BufferOut</text>
<text x="150.4" y="34.5">BufferOut</text>
<text x="52.7" y="37">+Filtro</text>
<text x="151.9" y="37">IsoOut</text>
<text x="211.5" y="37">BufferOut</text>
<text x="95.9" y="44.7">IsoOut</text>
<text x="134.9" y="42.1">IsoIn</text>
<text x="71.8" y="114.6">+Filtro</text>
<text x="199.7" y="136.2">IO10</text>
<text x="200.3" y="143.8">IO9</text>
</g>
<g font-size="2.3" fill="#f93">
<text x="213.9" y="34.5">+9V</text>
<text x="128.8" y="128.6">+9V</text>
<text x="65.1" y="180.7">+9V</text>
</g>
<g font-size="2.3" fill="#3365ff">
<text x="96" y="39.6">+15V</text>
<text x="70.2" y="150.2">+15V</text>
</g>
<g font-size="2.3" fill="#00c">
<text x="137.6" y="37">GND_fonte</text>
<text x="68.3" y="56.1">GND_fonte</text>
</g>
<g font-size="2.3" fill="#93f">
<text x="96.5" y="42.1">-15V</text>
<text x="70.2" y="155.3">-15V</text>
</g>
<g font-size="2.3" fill="#f39">
<text x="135" y="44.7">-VRobô</text>
<text x="71.2" y="126">-VRobô</text>
</g>
<g font-size="2.3" fill="#f00">
<text x="135" y="47.2">+VRobô</text>
<text x="213.4" y="70.1">5V</text>
<text x="168.9" y="76.5">5V</text>
<text x="179" y="123.5">5V</text>
<text x="179" y="150.2">5V</text>
<text x="62.5" y="185.8">+VRobô</text>
</g>
<g font-size="2.3" fill="#800000">
<text x="157.6" y="45.9">GND</text>
<text x="244.1" y="45.9">GND</text>
<text x="188.5" y="80.3">GND</text>
<text x="225.3" y="85.3">GND</text>
<text x="128.4" y="112.1">GND</text>
</g>
<g font-size="2.3" fill="#900">
<text x="101.6" y="53.6">GND</text>
<text x="69.8" y="143.8">GND</text>
<text x="215.8" y="140">GND</text>
<text x="195.4" y="160.4">GND</text>
<text x="128.4" y="164.2">GND</text>
<text x="195.4" y="173.1">GND</text>
<text x="75.3" y="183.3">GND</text>
</g>
<g font-size="2.1" fill="#000080">
<text x="248.3" y="191.2">Trindade - Florianópolis - SC</text>
<text x="251.5" y="188.6">Campus Universitário</text>
<text x="258.2" y="193.8">Brasil</text>
</g>
</svg>
